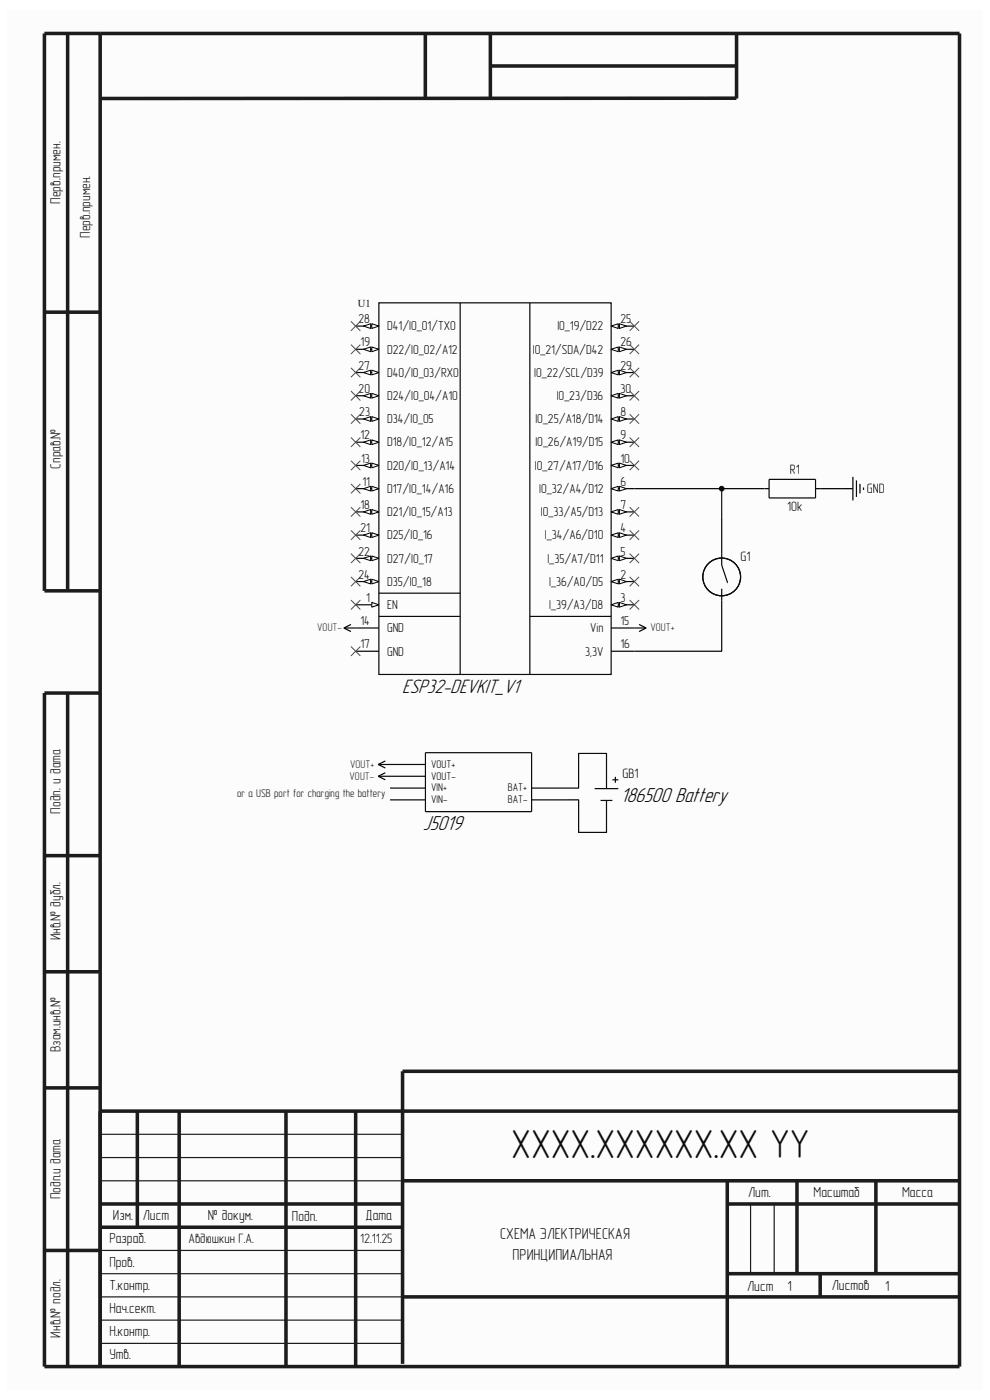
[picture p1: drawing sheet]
<svg xmlns="http://www.w3.org/2000/svg" width="210mm" height="297mm" viewBox="0 0 210 297" stroke-linecap="round" stroke-linejoin="round" font-family="sans-serif">
<path d="M1.5 2.2h207v292.7h-207z" fill-rule="evenodd" fill="#fcfcfc"/>
<g fill="none" stroke="#1c1c1c" stroke-width=".75" stroke-linecap="butt">
<path d="M14.4 7.1v118.2M21.3 7.1v282.8M90.2 7.1v13.8M104 7.1v13.7M104 14h52.3M156.3 7.1v13.8M156.2 20.8l-135 .1M9.4 66.2h11.8M21.2 125.3h-11.8v-118.2h194.1v282.8h-194.1v-142.9h11.8M14.4 147v142.9M9.4 181.5h11.9M9.4 206.2h11.9"/>
<path d="M9.4 230.8h11.9M21.3 235.7h182.2M29.1 235.7v24.7M38 235.7v54.2M60.7 235.7v54.2M75.4 235.7v54.2M203.5 227.3h-118.1v62M21.3 255.4h64M85.3 250.5h118.2M154.3 250.5v39.4M154.3 255.4h49.2M169.1 250.5v19.7"/>
<path d="M185.8 250.5v19.7M9.4 265.3h11.9M21.3 260.4h64M85.3 275.1h118.2M154.3 270.2h49.2M174 270.2v4.9"/>
</g>
<path d="M21.3 250.5h64M21.3 240.6h64M21.3 245.6h64M159.2 255.4v14.8M164.2 255.4v14.8M21.3 270.2h64M21.3 275.1h64M21.3 265.3h64M21.3 285h64M21.3 280.1h64" fill="none" stroke="#1c1c1c" stroke-width=".25"/>
<path d="M80.4 64.3h49.2v78.8h-49.2zM129.6 84h5M126.2 167.3h5M127.4 169.8h2.5M128.7 162.3v5M128.7 169.8v5M129.9 165.4h1.3M130.5 164.8v1.3" fill="none" stroke="#000" stroke-width=".25"/>
<path d="M129.6 84l1.5-.5v1z" fill="#fbfbfb"/>
<path d="M129.6 84l1.5-.5v1z" fill="none" stroke="#000" stroke-width=".21"/>
<path d="M131.4 83.5l1.5 .5-1.5 .5z" fill="#fbfbfb"/>
<path d="M131.4 83.5l1.5 .5-1.5 .5z" fill="none" stroke="#000" stroke-width=".21"/>
<path d="M129.6 113.5h5" fill="none" stroke="#000" stroke-width=".25"/>
<path d="M129.6 113.5l1.5-.5v1z" fill="#fbfbfb"/>
<path d="M129.6 113.5l1.5-.5v1z" fill="none" stroke="#000" stroke-width=".21"/>
<path d="M131.4 113l1.5 .5-1.5 .5z" fill="#fbfbfb"/>
<path d="M131.4 113l1.5 .5-1.5 .5z" fill="none" stroke="#000" stroke-width=".21"/>
<path d="M129.6 79h5" fill="none" stroke="#000" stroke-width=".25"/>
<path d="M129.6 79l1.5-.5v1z" fill="#fbfbfb"/>
<path d="M129.6 79l1.5-.5v1z" fill="none" stroke="#000" stroke-width=".21"/>
<path d="M131.4 78.5l1.5 .5-1.5 .5z" fill="#fbfbfb"/>
<path d="M131.4 78.5l1.5 .5-1.5 .5z" fill="none" stroke="#000" stroke-width=".21"/>
<path d="M129.6 118.5h5" fill="none" stroke="#000" stroke-width=".25"/>
<path d="M129.6 118.5l1.5-.5v1z" fill="#fbfbfb"/>
<path d="M129.6 118.5l1.5-.5v1z" fill="none" stroke="#000" stroke-width=".21"/>
<path d="M131.4 118l1.5 .5-1.5 .5z" fill="#fbfbfb"/>
<path d="M131.4 118l1.5 .5-1.5 .5z" fill="none" stroke="#000" stroke-width=".21"/>
<path d="M75.4 118.5h5" fill="none" stroke="#000" stroke-width=".25"/>
<path d="M78.9 118l1.5 .5-1.5 .5z" fill="#fbfbfb"/>
<path d="M78.9 118l1.5 .5-1.5 .5z" fill="none" stroke="#000" stroke-width=".21"/>
<path d="M77.1 118.5l1.5-.5v1z" fill="#fbfbfb"/>
<path d="M77.1 118.5l1.5-.5v1z" fill="none" stroke="#000" stroke-width=".21"/>
<path d="M129.6 88.9h5M129.6 138.2h5" fill="none" stroke="#000" stroke-width=".25"/>
<path d="M129.6 88.9l1.5-.5v1z" fill="#fbfbfb"/>
<path d="M129.6 88.9l1.5-.5v1z" fill="none" stroke="#000" stroke-width=".21"/>
<path d="M131.4 88.4l1.5 .5-1.5 .5z" fill="#fbfbfb"/>
<path d="M131.4 88.4l1.5 .5-1.5 .5z" fill="none" stroke="#000" stroke-width=".21"/>
<path d="M75.4 113.5h5" fill="none" stroke="#000" stroke-width=".25"/>
<path d="M78.9 113l1.5 .5-1.5 .5z" fill="#fbfbfb"/>
<path d="M78.9 113l1.5 .5-1.5 .5z" fill="none" stroke="#000" stroke-width=".21"/>
<path d="M77.1 113.5l1.5-.5v1z" fill="#fbfbfb"/>
<path d="M77.1 113.5l1.5-.5v1z" fill="none" stroke="#000" stroke-width=".21"/>
<path d="M75.4 103.7h5" fill="none" stroke="#000" stroke-width=".25"/>
<path d="M78.9 103.2l1.5 .5-1.5 .5z" fill="#fbfbfb"/>
<path d="M78.9 103.2l1.5 .5-1.5 .5z" fill="none" stroke="#000" stroke-width=".21"/>
<path d="M77.1 103.7l1.5-.5v1z" fill="#fbfbfb"/>
<path d="M77.1 103.7l1.5-.5v1z" fill="none" stroke="#000" stroke-width=".21"/>
<path d="M75.4 74.1h5" fill="none" stroke="#000" stroke-width=".25"/>
<path d="M78.9 73.6l1.5 .5-1.5 .5z" fill="#fbfbfb"/>
<path d="M78.9 73.6l1.5 .5-1.5 .5z" fill="none" stroke="#000" stroke-width=".21"/>
<path d="M77.1 74.1l1.5-.5v1z" fill="#fbfbfb"/>
<path d="M77.1 74.1l1.5-.5v1z" fill="none" stroke="#000" stroke-width=".21"/>
<path d="M75.4 128.3h5" fill="none" stroke="#000" stroke-width=".25"/>
<path d="M78.9 127.8l1.5 .5-1.5 .5z" fill="#fbfbfb"/>
<path d="M78.9 127.8l1.5 .5-1.5 .5z" fill="none" stroke="#000" stroke-width=".21"/>
<path d="M75.4 123.4h5" fill="none" stroke="#000" stroke-width=".25"/>
<path d="M78.9 122.9l1.5 .5-1.5 .5z" fill="#fbfbfb"/>
<path d="M78.9 122.9l1.5 .5-1.5 .5z" fill="none" stroke="#000" stroke-width=".21"/>
<path d="M77.1 123.4l1.5-.5v1z" fill="#fbfbfb"/>
<path d="M77.1 123.4l1.5-.5v1z" fill="none" stroke="#000" stroke-width=".21"/>
<path d="M75.4 108.6h5" fill="none" stroke="#000" stroke-width=".25"/>
<path d="M78.9 108.1l1.5 .5-1.5 .5z" fill="#fbfbfb"/>
<path d="M78.9 108.1l1.5 .5-1.5 .5z" fill="none" stroke="#000" stroke-width=".21"/>
<path d="M77.1 108.6l1.5-.5v1z" fill="#fbfbfb"/>
<path d="M77.1 108.6l1.5-.5v1z" fill="none" stroke="#000" stroke-width=".21"/>
<path d="M75.4 69.2h5" fill="none" stroke="#000" stroke-width=".25"/>
<path d="M78.9 68.7l1.5 .5-1.5 .5z" fill="#fbfbfb"/>
<path d="M78.9 68.7l1.5 .5-1.5 .5z" fill="none" stroke="#000" stroke-width=".21"/>
<path d="M77.1 69.2l1.5-.5v1z" fill="#fbfbfb"/>
<path d="M77.1 69.2l1.5-.5v1z" fill="none" stroke="#000" stroke-width=".21"/>
<path d="M129.6 93.8h5" fill="none" stroke="#000" stroke-width=".25"/>
<path d="M129.6 93.8l1.5-.5v1z" fill="#fbfbfb"/>
<path d="M129.6 93.8l1.5-.5v1z" fill="none" stroke="#000" stroke-width=".21"/>
<path d="M131.4 93.3l1.5 .5-1.5 .5z" fill="#fbfbfb"/>
<path d="M131.4 93.3l1.5 .5-1.5 .5z" fill="none" stroke="#000" stroke-width=".21"/>
<path d="M129.6 74.1h5" fill="none" stroke="#000" stroke-width=".25"/>
<path d="M129.6 74.1l1.5-.5v1z" fill="#fbfbfb"/>
<path d="M129.6 74.1l1.5-.5v1z" fill="none" stroke="#000" stroke-width=".21"/>
<path d="M131.4 73.6l1.5 .5-1.5 .5z" fill="#fbfbfb"/>
<path d="M131.4 73.6l1.5 .5-1.5 .5z" fill="none" stroke="#000" stroke-width=".21"/>
<path d="M129.6 98.7h5" fill="none" stroke="#000" stroke-width=".25"/>
<path d="M129.6 98.7l1.5-.5v1z" fill="#fbfbfb"/>
<path d="M129.6 98.7l1.5-.5v1z" fill="none" stroke="#000" stroke-width=".21"/>
<path d="M131.4 98.2l1.5 .5-1.5 .5z" fill="#fbfbfb"/>
<path d="M131.4 98.2l1.5 .5-1.5 .5z" fill="none" stroke="#000" stroke-width=".21"/>
<path d="M129.6 103.7h5" fill="none" stroke="#000" stroke-width=".25"/>
<path d="M129.6 103.7l1.5-.5v1z" fill="#fbfbfb"/>
<path d="M129.6 103.7l1.5-.5v1z" fill="none" stroke="#000" stroke-width=".21"/>
<path d="M131.4 103.2l1.5 .5-1.5 .5z" fill="#fbfbfb"/>
<path d="M131.4 103.2l1.5 .5-1.5 .5z" fill="none" stroke="#000" stroke-width=".21"/>
<path d="M129.6 108.6h5" fill="none" stroke="#000" stroke-width=".25"/>
<path d="M129.6 108.6l1.5-.5v1z" fill="#fbfbfb"/>
<path d="M129.6 108.6l1.5-.5v1z" fill="none" stroke="#000" stroke-width=".21"/>
<path d="M131.4 108.1l1.5 .5-1.5 .5z" fill="#fbfbfb"/>
<path d="M131.4 108.1l1.5 .5-1.5 .5z" fill="none" stroke="#000" stroke-width=".21"/>
<path d="M75.4 79h5M97.6 64.3v78.8M112.4 64.3v78.8M80.4 130.8h17.2" fill="none" stroke="#000" stroke-width=".25"/>
<path d="M78.9 78.5l1.5 .5-1.5 .5z" fill="#fbfbfb"/>
<path d="M78.9 78.5l1.5 .5-1.5 .5z" fill="none" stroke="#000" stroke-width=".21"/>
<path d="M77.1 79l1.5-.5v1z" fill="#fbfbfb"/>
<path d="M77.1 79l1.5-.5v1z" fill="none" stroke="#000" stroke-width=".21"/>
<path d="M75.4 84h5" fill="none" stroke="#000" stroke-width=".25"/>
<path d="M78.9 83.5l1.5 .5-1.5 .5z" fill="#fbfbfb"/>
<path d="M78.9 83.5l1.5 .5-1.5 .5z" fill="none" stroke="#000" stroke-width=".21"/>
<path d="M77.1 84l1.5-.5v1z" fill="#fbfbfb"/>
<path d="M77.1 84l1.5-.5v1z" fill="none" stroke="#000" stroke-width=".21"/>
<path d="M75.4 88.9h5M75.4 138.2h5M75.4 133.2h5" fill="none" stroke="#000" stroke-width=".25"/>
<path d="M78.9 88.4l1.5 .5-1.5 .5z" fill="#fbfbfb"/>
<path d="M78.9 88.4l1.5 .5-1.5 .5z" fill="none" stroke="#000" stroke-width=".21"/>
<path d="M77.1 88.9l1.5-.5v1z" fill="#fbfbfb"/>
<path d="M77.1 88.9l1.5-.5v1z" fill="none" stroke="#000" stroke-width=".21"/>
<path d="M75.4 93.8h5M112.4 130.8h17.2" fill="none" stroke="#000" stroke-width=".25"/>
<path d="M78.9 93.3l1.5 .5-1.5 .5z" fill="#fbfbfb"/>
<path d="M78.9 93.3l1.5 .5-1.5 .5z" fill="none" stroke="#000" stroke-width=".21"/>
<path d="M77.1 93.8l1.5-.5v1z" fill="#fbfbfb"/>
<path d="M77.1 93.8l1.5-.5v1z" fill="none" stroke="#000" stroke-width=".21"/>
<path d="M129.6 69.2h5" fill="none" stroke="#000" stroke-width=".25"/>
<path d="M129.6 69.2l1.5-.5v1z" fill="#fbfbfb"/>
<path d="M129.6 69.2l1.5-.5v1z" fill="none" stroke="#000" stroke-width=".21"/>
<path d="M131.4 68.7l1.5 .5-1.5 .5z" fill="#fbfbfb"/>
<path d="M131.4 68.7l1.5 .5-1.5 .5z" fill="none" stroke="#000" stroke-width=".21"/>
<path d="M75.4 98.7h5M129.6 133.2h5" fill="none" stroke="#000" stroke-width=".25"/>
<path d="M78.9 98.2l1.5 .5-1.5 .5z" fill="#fbfbfb"/>
<path d="M78.9 98.2l1.5 .5-1.5 .5z" fill="none" stroke="#000" stroke-width=".21"/>
<path d="M77.1 98.7l1.5-.5v1z" fill="#fbfbfb"/>
<path d="M77.1 98.7l1.5-.5v1z" fill="none" stroke="#000" stroke-width=".21"/>
<path d="M129.6 123.4h5" fill="none" stroke="#000" stroke-width=".25"/>
<path d="M129.6 123.4l1.5-.5v1z" fill="#fbfbfb"/>
<path d="M129.6 123.4l1.5-.5v1z" fill="none" stroke="#000" stroke-width=".21"/>
<path d="M131.4 122.9l1.5 .5-1.5 .5z" fill="#fbfbfb"/>
<path d="M131.4 122.9l1.5 .5-1.5 .5z" fill="none" stroke="#000" stroke-width=".21"/>
<path d="M129.6 128.3h5" fill="none" stroke="#000" stroke-width=".25"/>
<path d="M129.6 128.3l1.5-.5v1z" fill="#fbfbfb"/>
<path d="M129.6 128.3l1.5-.5v1z" fill="none" stroke="#000" stroke-width=".21"/>
<path d="M131.4 127.8l1.5 .5-1.5 .5z" fill="#fbfbfb"/>
<path d="M131.4 127.8l1.5 .5-1.5 .5z" fill="none" stroke="#000" stroke-width=".21"/>
<g fill="none" stroke="#000" stroke-width=".25">
<path d="M153.1 109.9v10l1.3 3.7M162.2 103.7h1M163.2 101.7h9.8v3.9h-9.8zM173 103.7h1M178.4 103.7h2.5M180.9 101.2v5M181.7 101.9v3.5M182.4 102.7v2M183.2 103.4v.5M72.9 133.2h2.5M72.9 133.2l1.5 .8M74.4 132.5l-1.5 .7"/>
<path d="M80.4 125.8h17.2M134.6 133.2h2.5M135.6 132.5l1.5 .7M137.1 133.2l-1.5 .8M153.1 124.9v10M90.2 159.7h22.6v12.5h-22.6zM80.2 162.2h10M80.2 164.7h10M80.2 162.2l1.5 .7M80.2 164.7l1.5 .7M81.7 161.4l-1.5 .8M81.7 163.9l-1.5 .8"/>
<path d="M82.7 167.2h7.5M82.7 169.7h7.5M112.8 167.2h7.5M112.8 169.7h7.5"/>
<circle cx="153.1" cy="122.4" r="4"/>
</g>
<g fill="none" stroke="#4c4c4c" stroke-width=".21">
<path d="M74.4 68.2l2 2M74.4 73.1l2 2M74.4 78l2 2M76.4 68.2l-2 2M76.4 73.1l-2 2M76.4 78l-2 2M133.6 78l2 2M133.6 73.1l2 2M133.6 68.2l2 2M135.6 68.2l-2 2M135.6 78l-2 2M135.6 73.1l-2 2"/>
<path d="M74.4 83l2 2M74.4 87.9l2 2M74.4 92.8l2 2M74.4 97.7l2 2M76.4 83l-2 2M76.4 87.9l-2 2M76.4 92.8l-2 2M76.4 97.7l-2 2M133.6 97.7l2 2M133.6 92.8l2 2M133.6 87.9l2 2M133.6 83l2 2"/>
<path d="M135.6 97.7l-2 2M135.6 92.8l-2 2M135.6 87.9l-2 2M135.6 83l-2 2M74.4 102.7l2 2M74.4 107.6l2 2M74.4 117.5l2 2M74.4 112.5l2 2M76.4 102.7l-2 2M76.4 107.6l-2 2M76.4 117.5l-2 2M76.4 112.5l-2 2"/>
<path d="M133.6 117.5l2 2M133.6 112.5l2 2M133.6 107.6l2 2M135.6 117.5l-2 2M135.6 112.5l-2 2M135.6 107.6l-2 2M74.4 127.3l2 2M74.4 122.4l2 2M74.4 137.2l2 2M76.4 127.3l-2 2M76.4 122.4l-2 2M76.4 137.2l-2 2"/>
<path d="M133.6 127.3l2 2M133.6 122.4l2 2M135.6 127.3l-2 2M135.6 122.4l-2 2"/>
</g>
<path d="M153.1 103.7v6.2" fill="none" stroke="#0e0e0e" stroke-width=".25"/>
<circle cx="153.1" cy="103.7" r=".5" fill="#0e0e0e"/>
<circle cx="153.1" cy="103.7" r=".5" fill="none" stroke="#0e0e0e" stroke-width=".21"/>
<path d="M134.6 103.7h27.6M174 103.7h4.4M153.1 134.9v3.3h-18.5M120.3 169.7h2.4v6.9h6v-1.8M128.7 162.3v-2.5h-6v7.4h-2.4" fill="none" stroke="#000" stroke-width=".25"/>
<text font-size="8.6" fill="#0e0e0e" x="108.5" y="245.7">XXXX.XXXXXX.XX YY</text>
<g font-size="4.5">
<text x="131.6" y="170.2">186500 Battery</text>
<text x="89.7" y="176.1">J5019</text>
</g>
<text font-size="4.3" x="85.3" y="147.1">ESP32-DEVKIT_V1</text>
<g font-size="3.3" fill="#0e0e0e">
<text x="106.1" y="262.8">СХЕМА ЭЛЕКТРИЧЕСКАЯ</text>
<text x="108.8" y="267.3">ПРИНЦИПИАЛЬНАЯ</text>
</g>
<g font-size="3.1" fill="#0e0e0e">
<text x="12.8" y="43.2" transform="rotate(-90 12.8 43.2)">Перв.примен.</text>
<text x="19.1" y="50.5" transform="rotate(-90 19.1 50.5)">Перв.примен.</text>
<text x="12.8" y="99.5" transform="rotate(-90 12.8 99.5)">Справ.№</text>
<text x="12.8" y="172.6" transform="rotate(-90 12.8 172.6)">Подп. и дата</text>
<text x="12.8" y="199.5" transform="rotate(-90 12.8 199.5)">Инв.№ дубл.</text>
<text x="12.8" y="223.2" transform="rotate(-90 12.8 223.2)">Взам.инв.№</text>
<text x="12.8" y="254.4" transform="rotate(-90 12.8 254.4)">Подп.и дата</text>
<text x="158.7" y="253.9">Лит.</text>
<text x="172.6" y="253.9">Масштаб</text>
<text x="191.4" y="253.9">Масса</text>
<text x="23.2" y="263.7">Разраб.</text>
<text x="24" y="258.8">Изм.</text>
<text x="30.3" y="258.8">Лист</text>
<text x="44.1" y="258.8">№ докум.</text>
<text x="61.9" y="259">Подп.</text>
<text x="77.6" y="258.8">Дата</text>
<text x="23.2" y="268.7">Пров.</text>
<text x="23.2" y="273.6">Т.контр.</text>
<text x="158.5" y="273.8">Лист</text>
<text x="167.1" y="273.9">1</text>
<text x="176.4" y="273.6">Листов</text>
<text x="187.8" y="273.9">1</text>
<text x="23.2" y="278.6">Нач.сект.</text>
<text x="12.8" y="283.8" transform="rotate(-90 12.8 283.8)">Инв.№ подл.</text>
<text x="23.2" y="283.5">Н.контр.</text>
<text x="23.2" y="288.4">Утв.</text>
</g>
<g font-size="2.9">
<text x="167.6" y="100.6">R1</text>
<text x="183.9" y="104.5">GND</text>
<text x="167" y="108.5">10k</text>
<text x="157.1" y="119">G1</text>
<text x="132.1" y="165.1">GB1</text>
</g>
<g font-size="2.9" fill="#0e0e0e">
<text x="40" y="263.7">Авдюшкин Г.А.</text>
<text x="76.4" y="263.7">12.11.25</text>
</g>
<g font-size="2.8">
<text x="76.1" y="68.6">28</text>
<text x="82.1" y="70.1">D41/IO_01/TX0</text>
<text x="118.2" y="70.1">IO_19/D22</text>
<text x="131.6" y="68.6">25</text>
<text x="76.5" y="73.5">19</text>
<text x="82.1" y="75">D22/IO_02/A12</text>
<text x="113" y="75">IO_21/SDA/D42</text>
<text x="131.6" y="73.5">26</text>
<text x="76.1" y="78.4">27</text>
<text x="76.1" y="83.4">20</text>
<text x="82.1" y="79.9">D40/IO_03/RX0</text>
<text x="113.3" y="79.9">IO_22/SCL/D39</text>
<text x="131.6" y="83.4">30</text>
<text x="131.6" y="78.4">29</text>
<text x="76.2" y="88.3">23</text>
<text x="82.1" y="84.8">D24/IO_04/A10</text>
<text x="82.1" y="89.8">D34/IO_05</text>
<text x="113.6" y="89.8">IO_25/A18/D14</text>
<text x="118.1" y="84.8">IO_23/D36</text>
<text x="131.6" y="88.3">8</text>
<text x="76.5" y="93.2">12</text>
<text x="82.1" y="94.7">D18/IO_12/A15</text>
<text x="113.6" y="94.7">IO_26/A19/D15</text>
<text x="131.6" y="93.2">9</text>
<text x="76.6" y="98.1">13</text>
<text x="82.1" y="99.7">D20/IO_13/A14</text>
<text x="113.5" y="99.7">IO_27/A17/D16</text>
<text x="131.6" y="98.1">10</text>
<text x="76.5" y="108">18</text>
<text x="76.9" y="103.1">11</text>
<text x="82.1" y="104.6">D17/IO_14/A16</text>
<text x="114.4" y="104.6">IO_32/A4/D12</text>
<text x="131.6" y="103.1">6</text>
<text x="131.6" y="108">7</text>
<text x="76.5" y="112.9">21</text>
<text x="82.1" y="109.5">D21/IO_15/A13</text>
<text x="114.8" y="109.5">IO_33/A5/D13</text>
<text x="131.6" y="112.9">4</text>
<text x="76.1" y="117.9">22</text>
<text x="82.1" y="119.3">D27/IO_17</text>
<text x="82.1" y="114.4">D25/IO_16</text>
<text x="115.6" y="114.4">I_34/A6/D10</text>
<text x="116.1" y="119.3">I_35/A7/D11</text>
<text x="131.6" y="117.9">5</text>
<text x="76.1" y="122.8">24</text>
<text x="82.1" y="124.3">D35/IO_18</text>
<text x="116.5" y="124.3">I_36/A0/D5</text>
<text x="131.6" y="122.8">2</text>
<text x="77.7" y="127.7">1</text>
<text x="82.1" y="129.2">EN</text>
<text x="116.5" y="129.2">I_39/A3/D8</text>
<text x="131.6" y="127.7">3</text>
<text x="76.5" y="137.5">17</text>
<text x="76.5" y="132.6">14</text>
<text x="82.1" y="134.1">GND</text>
<text x="125.2" y="134.1">Vin</text>
<text x="131.6" y="137.5">16</text>
<text x="131.6" y="132.6">15</text>
<text x="82.1" y="139.1">GND</text>
<text x="124.1" y="139.1">3,3V</text>
</g>
<text font-size="2.4" fill="#2e2e2e" x="67.3" y="133.9">VOUT-</text>
<g font-size="2.4" fill="#262626">
<text x="138" y="133.9">VOUT+</text>
<text x="74.2" y="165.4">VOUT-</text>
<text x="74.3" y="162.9">VOUT+</text>
</g>
<g font-size="2.4">
<text x="91.5" y="162.9">VOUT+</text>
<text x="91.5" y="165.4">VOUT-</text>
<text x="91.5" y="167.9">VIN+</text>
<text x="107.7" y="167.9">BAT+</text>
<text x="91.5" y="170.4">VIN-</text>
<text x="107.7" y="170.4">BAT-</text>
</g>
<text font-size="2.4" fill="#0e0e0e" x="50.3" y="169.2">or a USB port for charging the battery</text>
<text font-size="2.2" fill="#0e0e0e" x="75.9" y="65.2">U1</text>
</svg>
